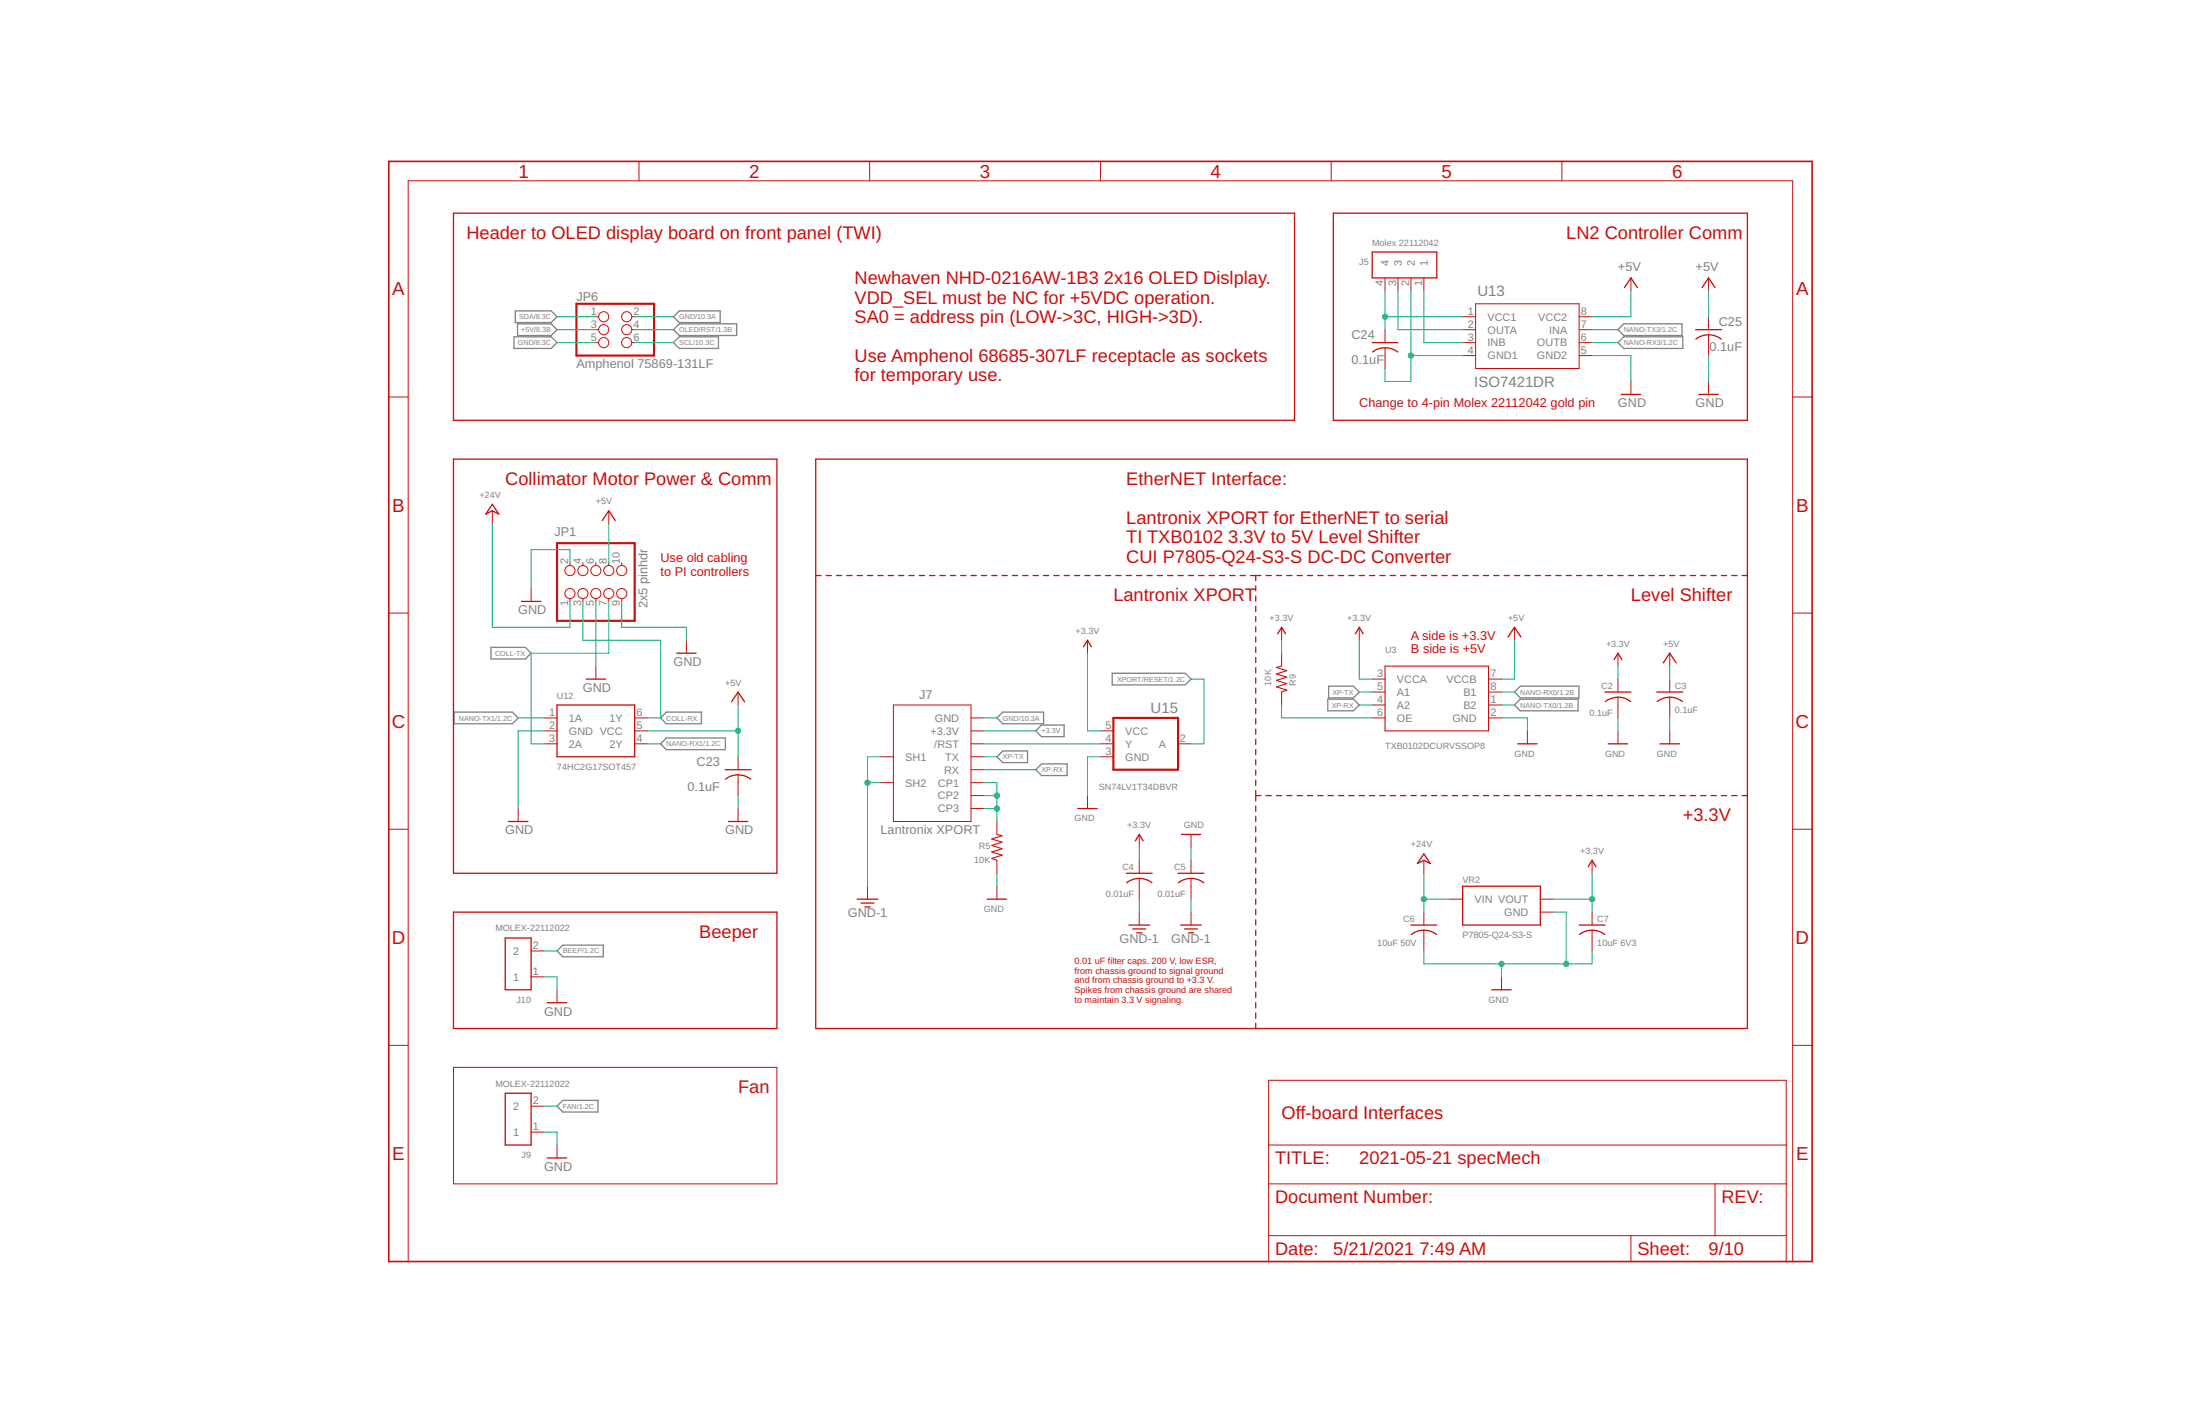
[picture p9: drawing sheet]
<svg xmlns="http://www.w3.org/2000/svg" width="432mm" height="279mm" viewBox="0 0 432 279" stroke-linecap="round" stroke-linejoin="round" font-family="sans-serif">
<g fill="none" stroke="#808080" stroke-width=".25">
<path d="M100.9 66.1h7.3l1.1 1.1-1.1 1.2h-7.3zM101.1 61h7.1l1.1 1.1-1.1 1.2h-7.1zM101.6 63.5h6.6l1.1 1.2-1.1 1.1h-6.6zM132.2 62.1l1.1-1.1h8.1v2.3h-8.1zM132.2 67.2l1.1-1.1h7.7v2.3h-7.7zM132.2 64.7l1.1-1.2h11.3v2.3h-11.3zM317.6 67.2l1.1-1.1h11.6v2.3h-11.6zM317.6 64.7l1.1-1.2h11.4v2.3h-11.4zM89.1 139.7h11.5l1.1 1.2-1.1 1.1h-11.5zM96.4 127h6.7l1.1 1.2-1.1 1.1h-6.7zM130.8 139.7h6.9v2.3h-6.9l-1.2-1.1zM218.3 132.1h14.3l1.2 1.1-1.2 1.2h-14.3z"/>
<path d="M260.6 137.2h5l1.2 1.1-1.2 1.2h-5zM260.8 134.6h4.8l1.2 1.2-1.2 1.1h-4.8zM297.2 135.8l1.2-1.2h11.5v2.3h-11.5zM297.2 138.3l1.2-1.1h11.3v2.3h-11.3zM129.6 145.9l1.2-1.1h11.6v2.3h-11.6zM195.7 140.9l1.1-1.2h8v2.3h-8zM195.7 148.5l1.1-1.2h4.9v2.3h-4.9zM203.3 151l1.1-1.1h5v2.3h-5zM203.3 143.4l1.1-1.1h4.5v2.2h-4.5zM109.3 186.6l1.2-1.2h7.9v2.3h-7.9zM109.3 217l1.2-1.1h6.8v2.3h-6.8z"/>
</g>
<path d="M76.3 31.7h279.4v215.8h-279.4z" fill="none" stroke="#c90d0c" stroke-width=".32"/>
<g fill="none" stroke="#c90d0c" stroke-width=".2">
<path d="M125.4 31.7v3.8M170.7 31.7v3.8M216 31.7v3.8M261.3 31.7v3.8M306.6 31.7v3.8M271.8 54.5v2.6M274.4 54.5v2.6M276.9 54.5v2.6M279.5 54.5v2.6M289.6 59.6h20.3v12.7h-20.3zM320.1 54.5v2.6M335.3 54.5v2.6"/>
<path d="M76.3 77.9h3.8M116.9 62.1h.6M116.9 64.7h.6M116.9 67.2h.6M124 62.1h.6M124 64.7h.6M124 67.2h.6M271.8 64.7v2.5M271.8 68.2v4.1M287.1 62.1h2.5M287.1 64.7h2.5M287.1 67.2h2.5"/>
<path d="M287.1 69.8h2.5M309.9 62.1h2.6M309.9 64.7h2.6M309.9 67.2h2.6M309.9 69.8h2.6M320.1 74.8v2.6M335.3 62.1v2.6M335.3 65.7v4.1M335.3 74.8v2.6M351.9 77.9h3.8M96.6 100.2v2.6M104.2 115.5v2.5"/>
<path d="M111.9 110.4v.6M111.9 117.5v.5M114.4 110.4v.6M114.4 117.5v.5M116.9 110.4v.6M116.9 117.5v.5M119.5 100.2v2.6M119.5 110.4v.6M119.5 117.5v.5M122 110.4v.6M122 117.5v.5M76.3 120.3h3.8"/>
<path d="M116.9 130.7v2.5M134.7 125.6v2.6M144.9 135.8v2.5M175.3 138.3h15.3v22.9h-15.3zM213.4 125.6v2.6M251.5 123.1v2.5M251.5 128.2v2.5M251.5 135.8v2.5M266.8 123.1v2.5M269.3 138.3h2.5M269.3 133.2h2.5M269.3 135.8h2.5"/>
<path d="M292.2 138.3h2.5M292.2 133.2h2.5M292.2 135.8h2.5M297.2 123.1v2.5M317.6 128.2v2.5M317.6 133.2v2.6M317.6 136.8v4.1M327.7 128.2v2.5M327.7 133.2v2.6M327.7 136.8v4.1M351.9 120.3h3.8M101.7 158.6v2.6"/>
<path d="M106.8 140.9h2.5M106.8 143.4h2.5M106.8 145.9h2.5M124.6 140.9h2.5M124.6 143.4h2.5M124.6 145.9h2.5M144.9 148.5v2.5M144.9 152v4.1M144.9 158.6v2.6M172.8 148.5h2.5M172.8 153.6h2.5M190.6 140.9h2.5"/>
<path d="M190.6 143.4h2.5M190.6 145.9h2.5M190.6 148.5h2.5M190.6 151h2.5M190.6 153.6h2.5M190.6 156.1h2.5M190.6 158.6h2.5M213.4 156.1v2.5M216 143.4h2.5M216 145.9h2.5M216 148.5h2.5M231.2 145.9h2.6"/>
<path d="M269.3 140.9h2.5M292.2 140.9h2.5M299.8 143.4v2.5M317.6 143.4v2.5M327.7 143.4v2.5M76.3 162.7h3.8M170.3 173.9v2.5M195.7 161.2v2.5M195.7 168.8v2.5M195.7 173.9v2.5M223.6 163.7v2.6M223.6 168.8v2.5"/>
<path d="M223.6 172.4v4M223.6 179v2.5M233.8 163.7v2.6M233.8 168.8v2.5M233.8 172.4v4M233.8 179v2.5M279.5 168.8v2.5M279.5 179v2.5M284.5 176.4h2.6M302.3 176.4h2.6M302.3 179h2.6M312.5 168.8v2.5"/>
<path d="M312.5 179v2.5M351.9 162.7h3.8M104.2 191.7h2.6M104.2 186.6h2.6M109.3 194.2v2.5M279.5 182.5v4.1M294.7 191.7v2.5M312.5 182.5v4.1M76.3 205.1h3.8M89 209.4h63.5v22.9h-63.5zM104.2 217h2.6M249 212h101.6v35.5h-101.6z"/>
<path d="M351.9 205.1h3.8M104.2 222.1h2.6M109.3 224.7v2.5M249 232.3h101.6M249 224.7h101.6M336.6 232.3v10.1M80.1 247.5v-212h271.8v212M249 242.4h101.6M320.1 242.4v5.1"/>
<circle cx="118.5" cy="67.2" r=".99"/>
<circle cx="118.5" cy="64.7" r=".99"/>
<circle cx="118.5" cy="62.1" r=".99"/>
<circle cx="123" cy="64.7" r=".99"/>
<circle cx="123" cy="67.2" r=".99"/>
<circle cx="123" cy="62.1" r=".99"/>
<circle cx="111.9" cy="112" r=".99"/>
<circle cx="111.9" cy="116.5" r=".99"/>
<circle cx="114.4" cy="116.5" r=".99"/>
<circle cx="114.4" cy="112" r=".99"/>
<circle cx="116.9" cy="116.5" r=".99"/>
<circle cx="116.9" cy="112" r=".99"/>
<circle cx="119.5" cy="116.5" r=".99"/>
<circle cx="119.5" cy="112" r=".99"/>
<circle cx="122" cy="112" r=".99"/>
<circle cx="122" cy="116.5" r=".99"/>
</g>
<path d="M113.1 59.6h15.3v10.2h-15.3zM109.3 106.6h15.3v15.2h-15.3zM218.5 140.9h12.7v10.1h-12.7z" fill="none" stroke="#c90d0c" stroke-width=".42"/>
<g fill="none" stroke="#c90d0c" stroke-width=".25">
<path d="M89 41.8h165.1v40.7h-165.1zM261.7 41.8h81.3v40.7h-81.3zM269.3 49.4h12.7v5.1h-12.7zM318.8 56.4l1.3-1.9 1.3 1.9M334.1 56.4l1.2-1.9 1.3 1.9M269.3 67.2h5.1M271.8 68.2l1.1 .2 1.4 .7M271.8 68.2l-1.5 .3-.9 .6M318.2 77.4h3.8M332.8 64.7h5.1M332.8 66.5a4.1 4.1 0 0 1 5 0M333.4 77.4h3.8"/>
<path d="M89 90.1h63.5v81.2h-63.5zM96.6 99l1.3 1.9-1.3-.7-1.2 .7zM160.1 90.1h182.9v111.7h-182.9zM102.3 118h3.9M118.2 102.1l1.3-1.9 1.3 1.9M160.1 112.9h1M162.1 112.9h1.1M164.2 112.9h1M166.2 112.9h1M168.2 112.9h1.1M170.3 112.9h1M172.3 112.9h1"/>
<path d="M174.3 112.9h1.1M176.4 112.9h1M178.4 112.9h1M180.4 112.9h1.1M182.5 112.9h1M184.5 112.9h1M186.5 112.9h1.1M188.6 112.9h1M190.6 112.9h1M192.6 112.9h1.1M194.6 112.9h1.1M196.7 112.9h1"/>
<path d="M198.7 112.9h1M200.7 112.9h1.1M202.8 112.9h1M204.8 112.9h1M206.8 112.9h1.1M208.9 112.9h1M210.9 112.9h1M212.9 112.9h1.1M214.9 112.9h1.1M217 112.9h1M219 112.9h1M221 112.9h1.1"/>
<path d="M223.1 112.9h1M225.1 112.9h1M227.1 112.9h1.1M229.2 112.9h1M231.2 112.9h1M233.2 112.9h1.1M235.3 112.9h1M237.3 112.9h1M239.3 112.9h1.1M241.4 112.9h1M243.4 112.9h1M245.4 112.9h2.1"/>
<path d="M246.5 112.9v1M246.5 114.9v1.1M246.5 116.9v1.1M246.5 119v1M248.5 112.9h1M250.5 112.9h1M252.6 112.9h1M254.6 112.9h1M256.6 112.9h1M258.6 112.9h1.1M260.7 112.9h1M262.7 112.9h1"/>
<path d="M264.7 112.9h1.1M266.8 112.9h1M268.8 112.9h1M270.8 112.9h1.1M272.9 112.9h1M274.9 112.9h1M276.9 112.9h1.1M279 112.9h1M281 112.9h1M283 112.9h1.1M285.1 112.9h1M287.1 112.9h1"/>
<path d="M289.1 112.9h1.1M291.1 112.9h1.1M293.2 112.9h1M295.2 112.9h1M297.2 112.9h1.1M299.3 112.9h1M301.3 112.9h1M303.3 112.9h1.1M305.4 112.9h1M307.4 112.9h1M309.4 112.9h1.1M311.5 112.9h1"/>
<path d="M313.5 112.9h1M315.5 112.9h1M317.6 112.9h1M319.6 112.9h1M321.6 112.9h1M323.6 112.9h1.1M325.7 112.9h1M327.7 112.9h1M329.7 112.9h1.1M331.8 112.9h1M333.8 112.9h1M335.8 112.9h1.1"/>
<path d="M337.9 112.9h1M339.9 112.9h1M341.9 112.9h1.1M109.3 138.3h15.3v10.2h-15.3zM115 133.2h3.9M132.8 128.2h3.8M143.6 137.7l1.3-1.9 1.2 1.9M212.7 126.9l.7-1.3 .8 1.3M246.5 121v1M246.5 123v1M246.5 125v1M246.5 127v1"/>
<path d="M246.5 129v1M246.5 131v1M246.5 133v1M246.5 135v1M246.5 137v1M246.5 139v1M250.8 124.4l.7-1.3 .8 1.3M266 124.4l.8-1.3 .7 1.3M296 125l1.2-1.9 1.3 1.9M315 135.8h5.1M315.1 137.6a4 4 0 0 1 5 0M316.8 129.4l.8-1.2 .7 1.2"/>
<path d="M325.2 135.8h5.1M325.3 137.6a4 4 0 0 1 4.9 0M326.5 130.1l1.2-1.9 1.3 1.9M142.3 151h5.1M144.9 152l-.6 .1a3.8 3.8 0 0 0-1.9 .8M144.9 152a3.9 3.9 0 0 1 2.4 .9M211.5 158.6h3.8M246.5 141v1M246.5 143v1.1M246.5 145.1v1M246.5 147.1v1M246.5 149.1v1"/>
<path d="M246.5 151.1v1M246.5 153.1v1M246.5 155.1v2M246.5 158.1v1.1M246.5 156.1h1M248.5 156.1h1M250.5 156.1h1M252.6 156.1h1M254.6 156.1h1M256.6 156.1h1M258.6 156.1h1.1M260.7 156.1h1"/>
<path d="M262.7 156.1h1M264.7 156.1h1.1M266.8 156.1h1M268.8 156.1h1M270.8 156.1h1.1M272.9 156.1h1M274.9 156.1h1M276.9 156.1h1.1M279 156.1h1M281 156.1h1M283 156.1h1.1M285.1 156.1h1"/>
<path d="M287.1 156.1h1M289.1 156.1h1.1M291.1 156.1h1.1M293.2 156.1h1M295.2 156.1h1M297.2 156.1h1.1M297.9 145.9h3.8M299.3 156.1h1M301.3 156.1h1M303.3 156.1h1.1M305.4 156.1h1M307.4 156.1h1"/>
<path d="M309.4 156.1h1.1M311.5 156.1h1M313.5 156.1h1M315.5 156.1h1M315.7 145.9h3.8M317.6 156.1h1M319.6 156.1h1M321.6 156.1h1M323.6 156.1h1.1M325.7 156.1h1M325.8 145.9h3.8M327.7 156.1h1"/>
<path d="M329.7 156.1h1.1M331.8 156.1h1M333.8 156.1h1M335.8 156.1h1.1M337.9 156.1h1M339.9 156.1h1M341.9 156.1h1.1M89 179h63.5v22.8h-63.5zM99.8 161.2h3.8M143 161.2h3.8M168.2 176.4h4.1M169 177.2h2.5"/>
<path d="M169.8 177.9h1M193.8 176.4h3.8M221.1 171.3h5M222.8 165l.8-1.3 .8 1.3M223.6 172.3l1.6 .4 .9 .5M223.6 172.4l-1.1 .1-1.4 .7M231.2 171.3h5.1M231.9 163.7h3.8M233.8 172.3l1.5 .4 .9 .5M233.8 172.4l-1.1 .1-1.4 .7M246.5 160.2v1M246.5 162.2v1"/>
<path d="M246.5 164.2v1M246.5 166.3v1M246.5 168.3v1M246.5 170.3v1M246.5 172.3v1.1M246.5 174.4v1M246.5 176.4v1M246.5 178.4v1.1M279.5 167.5l1.2 1.9-1.2-.6-1.3 .6zM287.1 173.9h15.2v7.6h-15.2zM311.7 170.1l.8-1.3 .7 1.3M99.2 184h5v10.2h-5z"/>
<path d="M107.4 196.7h3.8M221.6 181.5h4M222.3 182.3h2.6M223.1 183h1M231.7 181.5h4.1M232.5 182.3h2.5M233.3 183h1M246.5 180.5v1M246.5 182.5v1M246.5 184.5v1.1M246.5 186.6v1M246.5 188.6v1"/>
<path d="M246.5 190.6v1.1M246.5 192.7v1M246.5 194.7v1M246.5 196.7v1.1M246.5 198.8v1M276.9 181.5h5.1M279.5 182.5l1.5 .3 1 .5M279.5 182.5l-1.6 .3-.9 .5M292.8 194.2h3.8M309.9 181.5h5.1M312.5 182.5l1.5 .3 1 .5M312.5 182.5l-1.6 .3-.9 .5"/>
<path d="M99.2 214.5h5v10.2h-5zM246.5 200.8v1M107.4 227.2h3.8"/>
</g>
<path d="M251.5 130.7l-1 .3 2.1 .6-2.1 .6 2.1 .7-2.1 .6 2.1 .6-2.1 .7 2.1 .6-1.1 .4M271.8 130.7h20.4v12.7h-20.4zM195.7 163.7l1 .3-2.1 .6 2.1 .6-2.1 .7 2.1 .6-2.1 .7 2.1 .6-2.1 .6 1.1 .4" fill="none" stroke="#c90d0c" stroke-width=".21"/>
<g fill="none" stroke="#0dab76" stroke-width=".2">
<path d="M271.8 57.1v7.6M274.4 57.1v7.6h12.7M276.9 57.1v17.7h-5.1v-2.5M279.5 57.1v10.1h7.6M320.1 57.1v5h-7.6M335.3 57.1v5M109.3 62.1h7.6M109.3 67.2h7.6M109.3 64.7h7.6M124.6 62.1h7.6M124.6 67.2h7.6M124.6 64.7h7.6"/>
<path d="M271.8 62.1h15.3M276.9 69.8h10.2M312.5 67.2h5.1M312.5 69.8h7.6v5M312.5 64.7h5.1M335.3 69.8v5M96.6 102.8v20.3h15.3v-5.1M111.9 110.4v-2.6h-7.7v7.7M114.4 118v7.6h15.2v15.3h-2.5M116.9 118v12.7M119.5 118v10.2h-15.3v17.7h2.6M119.5 102.8v7.6"/>
<path d="M122 118v5.1h12.7v2.5M144.9 138.3v10.2M213.4 128.2v15.2h2.6M233.8 133.2h2.5v12.7h-2.5M251.5 138.3v2.6h17.8M251.5 125.6v2.6M266.8 125.6v7.6h2.5M266.8 135.8h2.5M266.8 138.3h2.5M294.7 135.8h2.5M294.7 138.3h2.5M297.2 125.6v7.6h-2.5"/>
<path d="M317.6 130.7v2.5M327.7 130.7v2.5M101.7 140.9h5.1M106.8 143.4h-5.1v15.2M127.1 143.4h17.8M127.1 145.9h2.5M144.9 156.1v2.5M170.3 153.6h2.5M172.8 148.5h-2.5v25.4M193.1 143.4h10.2M193.1 140.9h2.6M193.1 153.6h2.6v7.6"/>
<path d="M193.1 148.5h2.6M193.1 145.9h22.9M193.1 151h10.2M193.1 158.6h2.6M193.1 156.1h2.6M216 148.5h-2.6v7.6M294.7 140.9h5.1v2.5M317.6 140.9v2.5M327.7 140.9v2.5M195.7 171.3v2.6M223.6 166.3v2.5M223.6 176.4v2.6"/>
<path d="M233.8 166.3v2.5M233.8 176.4v2.6M279.5 171.3v7.7M279.5 176.4h5M304.9 179h2.5v10.1M304.9 176.4h7.6M312.5 171.3v7.7M106.8 191.7h2.5v2.5M106.8 186.6h2.5M279.5 186.6v2.5h33v-2.5M294.7 189.1v2.6M106.8 217h2.5"/>
<path d="M106.8 222.1h2.5v2.6"/>
</g>
<g fill="#0dab76" stroke="#0dab76" stroke-width=".2">
<circle cx="294.7" cy="189.1" r=".51"/>
<circle cx="307.4" cy="189.1" r=".51"/>
<circle cx="144.9" cy="143.4" r=".51"/>
<circle cx="195.7" cy="158.6" r=".51"/>
<circle cx="195.7" cy="156.1" r=".51"/>
<circle cx="170.3" cy="153.6" r=".51"/>
<circle cx="312.5" cy="176.4" r=".51"/>
<circle cx="271.8" cy="62.1" r=".51"/>
<circle cx="276.9" cy="69.8" r=".51"/>
<circle cx="279.5" cy="176.4" r=".51"/>
</g>
<g font-size="3.7" fill="#c90d0c">
<text x="101.7" y="34.9">1</text>
<text x="147" y="34.9">2</text>
<text x="192.3" y="34.9">3</text>
<text x="237.6" y="34.9">4</text>
<text x="282.9" y="34.9">5</text>
<text x="328.2" y="34.9">6</text>
<text x="77" y="58">A</text>
<text x="352.5" y="58">A</text>
<text x="77" y="100.4">B</text>
<text x="352.5" y="100.4">B</text>
<text x="76.9" y="142.8">C</text>
<text x="352.4" y="142.8">C</text>
<text x="76.9" y="185.2">D</text>
<text x="352.4" y="185.2">D</text>
<text x="77" y="227.6">E</text>
<text x="352.5" y="227.6">E</text>
</g>
<g font-size="3.6" fill="#c90d0c">
<text x="91.5" y="46.9">Header to OLED display board on front panel (TWI)</text>
<text x="307.4" y="46.9">LN2 Controller Comm</text>
<text x="167.7" y="55.8">Newhaven NHD-0216AW-1B3</text>
<text x="167.7" y="59.6">VDD_SEL must be NC for +5VDC operation.</text>
<text x="216.7" y="55.8">2x16 OLED Dislplay.</text>
<text x="167.7" y="63.4">SA0 = address pin (LOW-&gt;3C, HIGH-&gt;3D).</text>
<text x="167.7" y="71">Use Amphenol 68685-307LF receptacle as sockets</text>
<text x="167.7" y="74.8">for temporary use.</text>
<text x="99.2" y="95.2">Collimator Motor Power &amp; Comm</text>
<text x="221.1" y="95.2">EtherNET Interface:</text>
<text x="221.1" y="102.8">Lantronix XPORT for EtherNET to serial</text>
<text x="221.1" y="106.6">TI TXB0102</text>
<text x="241.1" y="106.6">3.3V to 5V Level Shifter</text>
<text x="221.1" y="110.4">CUI P7805-Q24-S3-S DC-DC Converter</text>
<text x="218.5" y="118">Lantronix XPORT</text>
<text x="320.1" y="118">Level Shifter</text>
<text x="330.3" y="161.2">+3.3V</text>
<text x="137.3" y="184">Beeper</text>
<text x="144.9" y="214.5">Fan</text>
<text x="251.5" y="219.6">Off-board Interfaces</text>
<text x="250.3" y="228.5">TITLE:</text>
<text x="266.8" y="228.5">2021-05-21 specMech</text>
<text x="250.3" y="236.1">Document Number:</text>
<text x="337.9" y="236.1">REV:</text>
<text x="250.3" y="246.3">Date:</text>
<text x="261.7" y="246.3">5/21/2021</text>
<text x="278.6" y="246.3">7:49 AM</text>
<text x="321.4" y="246.3">Sheet:</text>
<text x="335.3" y="246.3">9/10</text>
</g>
<g font-size="2.9" fill="#808080">
<text x="290" y="58.1">U13</text>
<text x="289.4" y="75.9">ISO7421DR</text>
<text x="225.8" y="139.9">U15</text>
</g>
<g font-size="2.5" fill="#808080">
<text x="317.6" y="53.3">+5V</text>
<text x="332.8" y="53.3">+5V</text>
<text x="113.1" y="59">JP6</text>
<text x="337.4" y="64">C25</text>
<text x="265.3" y="71.4">0.1uF</text>
<text x="265.3" y="66.6">C24</text>
<text x="335.5" y="68.9">0.1uF</text>
<text x="113.1" y="72.3">Amphenol 75869-131LF</text>
<text x="317.6" y="79.9">GND</text>
<text x="332.8" y="79.9">GND</text>
<text x="108.8" y="105.2">JP1</text>
<text x="127.1" y="119.3" transform="rotate(-90 127.1 119.3)">2x5 pinhdr</text>
<text x="101.7" y="120.5">GND</text>
<text x="132.2" y="130.7">GND</text>
<text x="114.4" y="135.8">GND</text>
<text x="180.4" y="137.1">J7</text>
<text x="134.9" y="155.2">0.1uF</text>
<text x="136.7" y="150.4">C23</text>
<text x="99.2" y="163.7">GND</text>
<text x="142.3" y="163.7">GND</text>
<text x="172.8" y="163.7">Lantronix XPORT</text>
<text x="166.4" y="180">GND-1</text>
<text x="219.7" y="185.1">GND-1</text>
<text x="229.9" y="185.1">GND-1</text>
<text x="106.8" y="199.3">GND</text>
<text x="106.8" y="229.7">GND</text>
</g>
<g font-size="2.5" fill="#c90d0c">
<text x="266.8" y="79.9">Change to 4-pin Molex 22112042 gold pin</text>
<text x="129.6" y="110.3">Use old cabling</text>
<text x="129.6" y="112.9">to PI controllers</text>
<text x="276.9" y="125.5">A side is +3.3V</text>
<text x="276.9" y="128.2">B side is +5V</text>
</g>
<g font-size="2.1" fill="#808080">
<text x="272.6" y="52.2" transform="rotate(-90 272.6 52.2)">4</text>
<text x="275.2" y="52.2" transform="rotate(-90 275.2 52.2)">3</text>
<text x="277.7" y="52.2" transform="rotate(-90 277.7 52.2)">2</text>
<text x="280.2" y="52.2" transform="rotate(-90 280.2 52.2)">1</text>
<text x="271.5" y="56.1" transform="rotate(-90 271.5 56.1)">4</text>
<text x="274" y="56.1" transform="rotate(-90 274 56.1)">3</text>
<text x="276.6" y="56.1" transform="rotate(-90 276.6 56.1)">2</text>
<text x="279.1" y="56.1" transform="rotate(-90 279.1 56.1)">1</text>
<text x="116" y="61.8">1</text>
<text x="116" y="64.3">3</text>
<text x="124.4" y="61.8">2</text>
<text x="124.4" y="64.3">4</text>
<text x="288.1" y="61.8">1</text>
<text x="288.1" y="64.3">2</text>
<text x="292" y="62.9">VCC1</text>
<text x="292" y="65.4">OUTA</text>
<text x="301.9" y="62.9">VCC2</text>
<text x="304.1" y="65.4">INA</text>
<text x="310.3" y="64.3">7</text>
<text x="310.3" y="61.8">8</text>
<text x="116" y="66.9">5</text>
<text x="124.4" y="66.9">6</text>
<text x="288.1" y="66.9">3</text>
<text x="288.1" y="69.4">4</text>
<text x="292" y="68">INB</text>
<text x="292" y="70.5">GND1</text>
<text x="301.7" y="70.5">GND2</text>
<text x="301.7" y="68">OUTB</text>
<text x="310.3" y="69.4">5</text>
<text x="310.3" y="66.9">6</text>
<text x="111.5" y="110.6" transform="rotate(-90 111.5 110.6)">2</text>
<text x="114" y="110.6" transform="rotate(-90 114 110.6)">4</text>
<text x="116.6" y="110.6" transform="rotate(-90 116.6 110.6)">6</text>
<text x="119.1" y="110.6" transform="rotate(-90 119.1 110.6)">8</text>
<text x="121.7" y="110.6" transform="rotate(-90 121.7 110.6)">10</text>
<text x="111.5" y="119" transform="rotate(-90 111.5 119)">1</text>
<text x="114" y="119" transform="rotate(-90 114 119)">3</text>
<text x="116.6" y="119" transform="rotate(-90 116.6 119)">5</text>
<text x="119.1" y="119" transform="rotate(-90 119.1 119)">7</text>
<text x="121.7" y="119" transform="rotate(-90 121.7 119)">9</text>
<text x="270.3" y="132.9">3</text>
<text x="270.3" y="138">4</text>
<text x="270.3" y="135.4">5</text>
<text x="274.2" y="134">VCCA</text>
<text x="274.2" y="136.5">A1</text>
<text x="283.9" y="134">VCCB</text>
<text x="287.2" y="136.5">B1</text>
<text x="292.5" y="138">1</text>
<text x="292.5" y="132.9">7</text>
<text x="292.5" y="135.4">8</text>
<text x="107.8" y="140.5">1</text>
<text x="107.8" y="143">2</text>
<text x="111.7" y="141.6">1A</text>
<text x="119.6" y="141.6">1Y</text>
<text x="124.9" y="143">5</text>
<text x="124.9" y="140.5">6</text>
<text x="183.5" y="141.6">GND</text>
<text x="217" y="143">5</text>
<text x="270.3" y="140.5">6</text>
<text x="274.2" y="139.1">A2</text>
<text x="274.2" y="141.6">OE</text>
<text x="285.1" y="141.6">GND</text>
<text x="287.2" y="139.1">B2</text>
<text x="292.5" y="140.5">2</text>
<text x="107.8" y="145.6">3</text>
<text x="111.7" y="144.2">GND VCC</text>
<text x="111.7" y="146.7">2A</text>
<text x="119.6" y="146.7">2Y</text>
<text x="124.9" y="145.6">4</text>
<text x="177.7" y="149.2">SH1</text>
<text x="182.6" y="144.2">+3.3V</text>
<text x="183.4" y="146.7">/RST</text>
<text x="185.5" y="149.2">TX</text>
<text x="217" y="145.6">4</text>
<text x="217" y="148.1">3</text>
<text x="220.9" y="144.2">VCC</text>
<text x="220.9" y="146.7">Y</text>
<text x="220.9" y="149.2">GND</text>
<text x="227.5" y="146.7">A</text>
<text x="231.6" y="145.6">2</text>
<text x="177.7" y="154.3">SH2</text>
<text x="184.1" y="154.3">CP1</text>
<text x="185.3" y="151.8">RX</text>
<text x="184.1" y="156.9">CP2</text>
<text x="184.1" y="159.4">CP3</text>
<text x="289.4" y="177.2">VIN VOUT</text>
<text x="295.2" y="179.7">GND</text>
<text x="100.7" y="187.3">2</text>
<text x="104.6" y="191.3">1</text>
<text x="104.6" y="186.2">2</text>
<text x="100.7" y="192.4">1</text>
<text x="100.7" y="217.8">2</text>
<text x="104.6" y="221.8">1</text>
<text x="104.6" y="216.7">2</text>
<text x="100.7" y="222.9">1</text>
</g>
<g font-size="1.8" fill="#808080">
<text x="266.8" y="52">J5</text>
<text x="269.3" y="48.2">Molex 22112042</text>
<text x="94.1" y="97.7">+24V</text>
<text x="116.9" y="99">+5V</text>
<text x="211.1" y="124.4">+3.3V</text>
<text x="249.2" y="121.8">+3.3V</text>
<text x="264.4" y="121.8">+3.3V</text>
<text x="296" y="121.8">+5V</text>
<text x="271.9" y="128.2">U3</text>
<text x="315.2" y="126.9">+3.3V</text>
<text x="326.5" y="126.9">+5V</text>
<text x="109.3" y="137.1">U12</text>
<text x="142.3" y="134.5">+5V</text>
<text x="249.5" y="134.5" transform="rotate(-90 249.5 134.5)">10K</text>
<text x="254.3" y="134.5" transform="rotate(-90 254.3 134.5)">R9</text>
<text x="314.3" y="135.2">C2</text>
<text x="328.7" y="135.2">C3</text>
<text x="312" y="140.5">0.1uF</text>
<text x="328.7" y="140">0.1uF</text>
<text x="271.9" y="147">TXB0102DCURVSSOP8</text>
<text x="297.2" y="148.5">GND</text>
<text x="315" y="148.5">GND</text>
<text x="325.2" y="148.5">GND</text>
<text x="109.3" y="151">74HC2G17SOT457</text>
<text x="215.7" y="155">SN74LV1T34DBVR</text>
<text x="210.9" y="161.2">GND</text>
<text x="192.1" y="166.5">R5</text>
<text x="221.3" y="162.5">+3.3V</text>
<text x="232.3" y="162.5">GND</text>
<text x="276.9" y="166.3">+24V</text>
<text x="310.1" y="167.5">+3.3V</text>
<text x="191.2" y="169.3">10K</text>
<text x="220.3" y="170.7">C4</text>
<text x="230.5" y="170.7">C5</text>
<text x="287" y="173.2">VR2</text>
<text x="193.1" y="179">GND</text>
<text x="217" y="176">0.01uF</text>
<text x="227.2" y="176">0.01uF</text>
<text x="97.2" y="182.8">MOLEX-22112022</text>
<text x="270.3" y="185.7">10uF 50V</text>
<text x="275.4" y="180.9">C6</text>
<text x="287" y="184.1">P7805-Q24-S3-S</text>
<text x="313.5" y="185.7">10uF 6V3</text>
<text x="313.5" y="180.9">C7</text>
<text x="101.4" y="196.7">J10</text>
<text x="292.2" y="196.7">GND</text>
<text x="97.2" y="213.2">MOLEX-22112022</text>
<text x="102.4" y="227.2">J9</text>
</g>
<g font-size="1.8" fill="#c90d0c">
<text x="210.9" y="189.1">0.01 uF filter caps. 200 V, low ESR,</text>
<text x="210.9" y="191">from chassis ground to signal ground</text>
<text x="210.9" y="192.9">and from chassis ground to +3.3 V.</text>
<text x="210.9" y="194.8">Spikes from chassis ground are shared</text>
<text x="210.9" y="196.7">to maintain 3.3 V signaling.</text>
</g>
<g font-size="1.4" fill="#808080">
<text x="101.9" y="62.7">SDA/8.3C</text>
<text x="102.3" y="65.2">+5V/8.3B</text>
<text x="133.3" y="62.7">GND/10.3A</text>
<text x="133.3" y="65.2">OLED/RST/1.3B</text>
<text x="318.7" y="65.2">NANO-TX3/1.2C</text>
<text x="101.7" y="67.7">GND/8.3C</text>
<text x="133.3" y="67.7">SCL/10.3C</text>
<text x="318.7" y="67.7">NANO-RX3/1.2C</text>
<text x="97.2" y="128.7">COLL-TX</text>
<text x="219.3" y="133.8">XPORT/RESET/1.2C</text>
<text x="261.5" y="136.3">XP-TX</text>
<text x="298.4" y="136.3">NANO-RX0/1.2B</text>
<text x="90.1" y="141.4">NANO-TX1/1.2C</text>
<text x="130.8" y="141.4">COLL-RX</text>
<text x="196.8" y="141.4">GND/10.3A</text>
<text x="204.4" y="143.9">+3.3V</text>
<text x="261.4" y="138.8">XP-RX</text>
<text x="298.4" y="138.8">NANO-TX0/1.2B</text>
<text x="130.8" y="146.5">NANO-RX1/1.2C</text>
<text x="196.8" y="149">XP-TX</text>
<text x="204.4" y="151.5">XP-RX</text>
<text x="110.5" y="187.1">BEEP/1.2C</text>
<text x="110.5" y="217.6">FAN/1.2C</text>
</g>
</svg>
